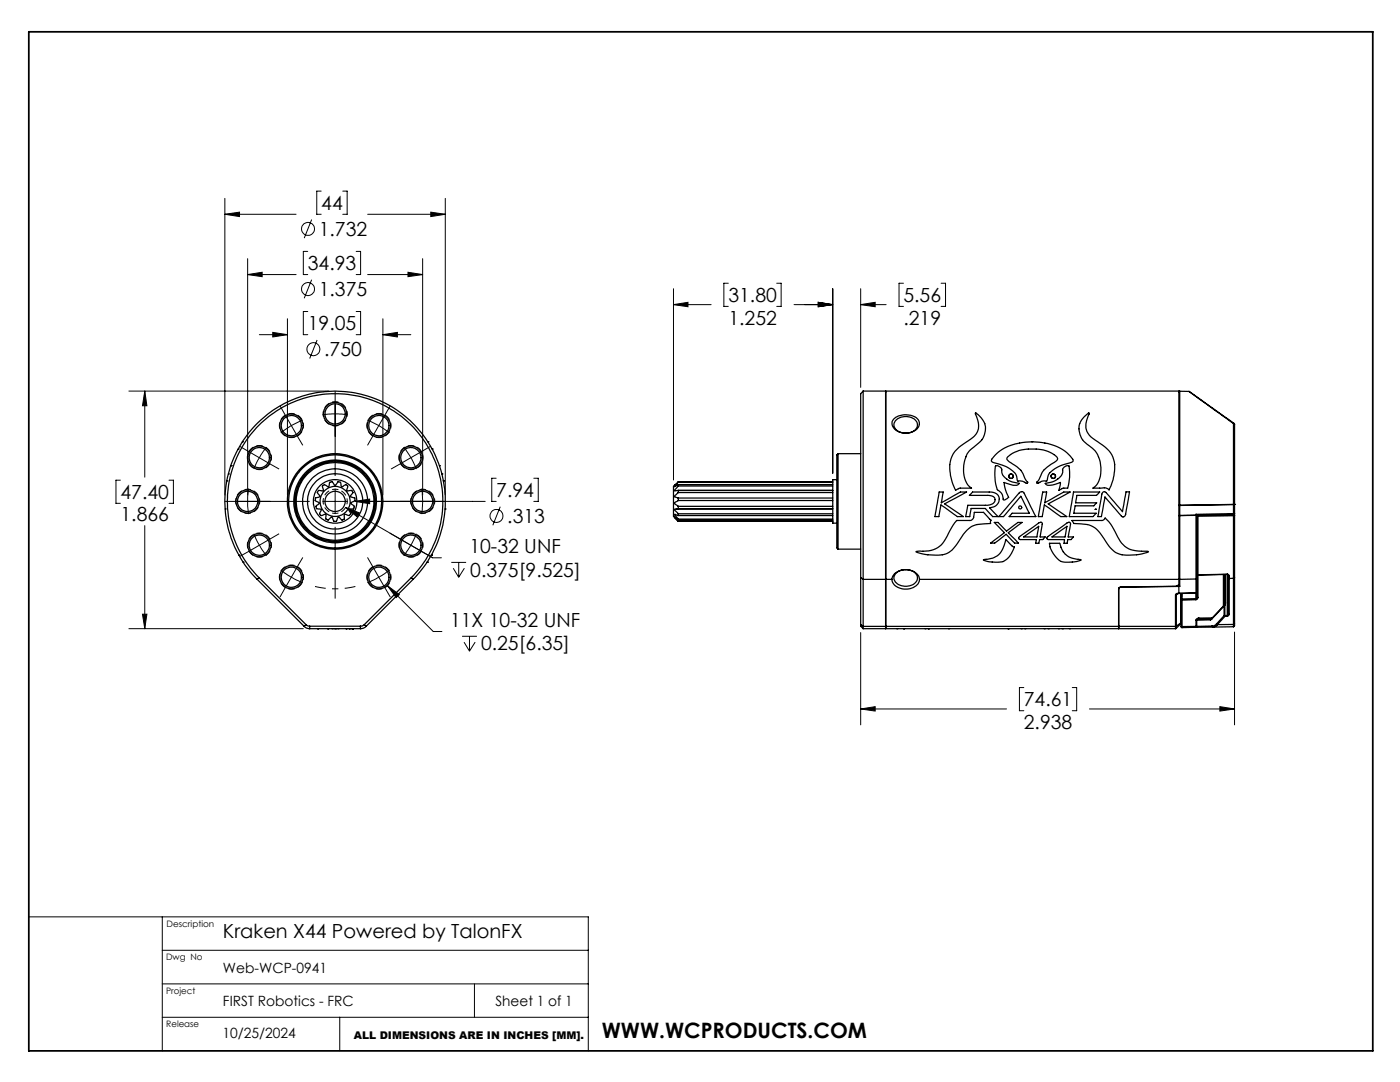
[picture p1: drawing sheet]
<svg xmlns="http://www.w3.org/2000/svg" width="279mm" height="216mm" viewBox="0 0 279 216" stroke-linecap="round" stroke-linejoin="round" font-family="sans-serif">
<g fill="none" stroke="#000" stroke-width=".25">
<path d="M172.3 78h63v37.6M172.3 78v37.6M172.3 78l-.5 .6v36.7M176.7 78v47.4M176.7 78.2h.1M176.8 78v47.4M235.4 78.1l-.1 .1M235.4 78.1v22.7h-.1M235.4 78.1h1.9M237.3 78.1l9 6.4M237.3 78.1l8.9 6.4M45.3 96h.1"/>
<path d="M45.6 94.6h.1M46.1 92.9h.1M47.5 89.6h.1M48.4 88.2h.1M64.4 96.9h.1a.46 .46 0 0 1 .8 .1 .23 .23 0 0 0 .2 .1 .23 .23 0 0 0 .2-.2l.1-.6 .1-.1a.46 .46 0 0 1 .5 0 .46 .46 0 0 1 .2 .4 .25 .25 0 0 0 .3 .2 .25 .25 0 0 0 .2-.1 .52 .52 0 0 1 .7-.5 .52 .52 0 0 1 .3 .7l.2 .2a.7 .7 0 0 1 .9-.3l.1 .1a.71 .71 0 0 1-.1 .9l.2 .2a.63 .63 0 0 1 .9 .1 .75 .75 0 0 1-.3 .9v.1a.79 .79 0 0 1 .8 .5 .45 .45 0 0 1-.5 .6 .26 .26 0 0 0-.2 .2 .26 .26 0 0 0 .1 .2 .49 .49 0 0 1 .5 .7 .49 .49 0 0 1-.7 .3 .24 .24 0 0 0-.3 .1 .24 .24 0 0 0 0 .3 .48 .48 0 0 1 .1 .7 .48 .48 0 0 1-.7 0 .26 .26 0 0 0-.3 0 .26 .26 0 0 0-.1 .2v.7h-.1a.45 .45 0 0 1-.5 .1 .45 .45 0 0 1-.3-.4 .28 .28 0 0 0-.2-.1 .28 .28 0 0 0-.3 .2l-.1 .5-.2 .1a.48 .48 0 0 1-.6-.6 .25 .25 0 0 0-.2-.2 .25 .25 0 0 0-.3 .1 .51 .51 0 0 1-.7 .3 .51 .51 0 0 1-.1-.8l-.2-.2a.7 .7 0 0 1-.9 .2 .51 .51 0 0 1 0-.8 .23 .23 0 0 0 .1-.3 .23 .23 0 0 0-.3-.1l-.6-.1-.1-.1a.46 .46 0 0 1 .4-.8 .23 .23 0 0 0 .2-.2 .23 .23 0 0 0-.2-.2l-.6-.3v-.3a.63 .63 0 0 1 .8-.4l.1-.2a.7 .7 0 0 1-.4-.9l.2-.2h.4a.33 .33 0 0 0 .4 .1 .33 .33 0 0 0 .1-.4zM85.4 88.2h.1M86.3 89.6h.1M87.7 92.9h.1M88.2 94.6h.1M88.5 96h.1M135.3 97.9h30.9M135.4 99.9l-.4 .2a.31 .31 0 0 0-.3 .2 .31 .31 0 0 0 .1 .3l.6 .4"/>
<path d="M135.4 96.1l-1 .9v6l1 1M135.4 96.1v.1M135.4 96.2l-.8 .9 .8-.4M135.4 96.7v.3M135.4 97l-.8 .9h.8v.4M135.4 98.3l-.8 .8 .1 .1 .7 .2M135.4 99.4v.5M135.4 99.9h30.8M135.4 99.4h30.8M135.4 98.3h30.8M135.4 97h30.8M135.4 96.7h30.8"/>
<path d="M135.4 96.2h30.8M135.4 96.1h30.8M167 95.7h-.8v8.7h.8M167.3 90.5v19.1M167.3 90.5l-.3 .3v18.5l.3 .3M167.3 90.5h4.5M178.4 83.6a3.7 3.7 0 0 1 4.9 .2 1.77 1.77 0 0 1-1.4 2.5 3.3 3.3 0 0 1-3.8-1.3l-.1-.9zM178.8 83.9a2.82 2.82 0 0 1 4.2 .4 1.75 1.75 0 0 1-1.8 2.1 2.16 2.16 0 0 1-2.8-1.8zM187.4 98.2h.8l-.3 2.1 3.8-2.1h1.2l-4.4 2.3 3.8 2.6h-1.2l-3.3-2.3-.4 2.3h-.8zM194.1 98.2h3.3a1.59 1.59 0 0 1 2 1.3 1.59 1.59 0 0 1-1.6 1.8h-.3l1.7 1.8h-1.1l-1.5-1.6h-2.8l-.3 1.6h-.8l.4-2.3h3.5a1.6 1.6 0 0 0 2-.9 1.01 1.01 0 0 0-1.3-1.1h-3.8zM194.7 82.4a3.6 3.6 0 0 1 .1 6.4 5.8 5.8 0 0 0-1.6 8l.7 .6h-2.4l-.8 .4a8.5 8.5 0 0 1-.7-6.8 8.5 8.5 0 0 1 3.7-3.4 3.3 3.3 0 0 0 1.2-4.5zM198.5 90.9a11 11 0 0 1 9.4-2.6 7.7 7.7 0 0 1 6.3 3.6l-.3 .4a7.1 7.1 0 0 0-4.7 2.5l-.3 1.2a2.94 2.94 0 0 0-1.9 .4l-.1-.2 .4-.5a5.3 5.3 0 0 1 3.1-3.4 .71 .71 0 0 0 .7-.7 .71 .71 0 0 0-.5-.7 8.8 8.8 0 0 0-8.5-.4 1.51 1.51 0 0 0-1.2 1.1l.7 .7a5.3 5.3 0 0 1 2.8 2.9l.7 1-.1 .2a3 3 0 0 0-1.9-.4l-.1-.2a2.69 2.69 0 0 0-1.8-2.5l-1-.4-2.2-.7-.2-.3 .1-.2z"/>
<path d="M198.7 93a1.07 1.07 0 0 1 1.3 1.4 3.8 3.8 0 0 0 3.4 2 1.17 1.17 0 0 1-1.6 .3l-1.4-.4 .3 1.5 .6 1.4-.1 .1a.79 .79 0 0 1-1 .4 2.11 2.11 0 0 0-1.2-2 9.7 9.7 0 0 1-.3-4.7zM201.3 95a.44 .44 0 0 1 .5-.4 .44 .44 0 0 1 .4 .4M201.3 95a.44 .44 0 0 0 .5 .5 .44 .44 0 0 0 .4-.5M203.3 98.4a.6 .6 0 0 1 1.1 0l2.3 4.7h-5.3l.6-.7h3.4l-1.7-3.4-3.4 4.1h-1zM208.1 98.2h.8l-.4 2.1 3.8-2.1h1.3l-4.4 2.3 3.7 2.6h-1.2l-3.3-2.3-.4 2.3h-.8zM208.6 96.4a3.7 3.7 0 0 0 3.5-2.2 .95 .95 0 0 1 .3-1 .95 .95 0 0 1 1-.1 9.8 9.8 0 0 1-.3 4.3h-.9l-.9 .5 .3-1.6a4 4 0 0 1-2.8 .4zM209.8 95a.44 .44 0 0 1 .4-.4 .44 .44 0 0 1 .4 .4M209.8 95a.44 .44 0 0 0 .4 .5 .44 .44 0 0 0 .4-.5M214.2 98.2h5.3l-.7 .6h-3.9l-.2 1.5h4.2l-.6 .6h-3.7l-.3 1.5h4.5l-.7 .7h-4.7zM216.4 83.1l.8-.7 .1 .2a3.6 3.6 0 0 0 1.2 5.2 8.5 8.5 0 0 1 3.6 3.4 8.9 8.9 0 0 1-.8 6.6 1.74 1.74 0 0 0-1.8-.4h-1.4a4.5 4.5 0 0 0 1.5-4.7 5.1 5.1 0 0 0-2.7-4.1 3.6 3.6 0 0 1-.5-5.5zM220.1 98.2h.5l3.4 3.9 .7-4h.7l-.8 4.5a.51 .51 0 0 1-.3 .5 .51 .51 0 0 1-.5-.1l-3.3-3.8-.7 3.9h-.7l.8-4.5zM246.2 84.5v16.1"/>
<path d="M246.2 84.5l.2 .2M246.3 84.5h-.1M246.3 84.5l.1 .2M246.4 84.7v15.9M44.9 101.6h.1M47.7 110.8h.1M48.5 112.2h.1M51.3 115.6a22 22 0 0 1 0-31.1 22 22 0 0 1 31.1 0 22 22 0 0 1 0 31.1M51.3 115.6l9.4 9.4M51.7 115.3a21.5 21.5 0 0 1 0-30.4 21.5 21.5 0 0 1 30.4 0 21.5 21.5 0 0 1 0 30.4M51.7 115.3l9.4 9.3M51.7 115.3l-.4 .3"/>
<path d="M82.1 115.3l-9.4 9.3M82.1 115.3l.3 .3M82.4 115.6l-9.3 9.4M85.2 112.2h.1M86.1 110.8h.1M88.8 101.6h.1M135 101.6h31.2M135.4 103.6v.2M135.4 103.8l-.8-.6 .8 .8M135.4 101v.5M135.4 101.5l-.8 .2 .8 .8M135.4 102.5v.4"/>
<path d="M135.4 102.9l-.8-.2 .8 .9M135.4 104h30.8M135.4 101.5h30.8M135.4 101h30.8M135.4 104h.1M135.4 102.5h30.8M135.4 102.9h30.8M135.4 103.6h30.8M135.4 103.8h30.8M167.3 109.6h4.5M171.8 115.3l.5 .3M171.8 115.3v9.3"/>
<path d="M172.3 115.6h5.7M172.3 115.6v9.4M176.7 115.5h.1M178 115.6a2.78 2.78 0 0 1 3.8-1.8 2.08 2.08 0 0 1 1.7 1.8M178 115.6a2.62 2.62 0 0 0 3.3 1.9 2.28 2.28 0 0 0 2.2-1.9M178.8 114.4a2.82 2.82 0 0 1 4.2 .5 1.75 1.75 0 0 1-1.8 2 2.16 2.16 0 0 1-2.8-1.7zM182.8 110h.6a5.1 5.1 0 0 0 5.9-3.7l1.6-2.4h2.7a.8 .8 0 0 0 .7-.7l.2-1h1.8l1.5 1.6-.1 .7h-.7a5 5 0 0 0-4 1.3l-.7 .8a9.9 9.9 0 0 1-3.2 3.8 9.1 9.1 0 0 1-6.3-.3zM183.5 115.6h51.8M196.3 111.7h.1a4 4 0 0 0 4.2-3.5l.1-.5 1.2 1.2 .6 .2a4.2 4.2 0 0 1-2.5 3 6.7 6.7 0 0 1-3.7-.4zM198.4 104.2h.8l1.7 1.8 2.3-1.8h.8l-2.8 2.1 2 2.1h-.7l-1.7-1.8-2.3 1.8h-.8l2.7-2.1zM203.4 107.2l3.9-2.8a.41 .41 0 0 1 .4-.2 .41 .41 0 0 1 .3 .4l-.4 2.5h1l-.5 .6h-.6l-.2 .7h-.6l.1-.7h-3.2l-.3-.2zM204.3 107.1l3-2.1-.4 2.1z"/>
<path d="M209 107.2l3.9-2.8a.39 .39 0 0 1 .5-.2 .39 .39 0 0 1 .2 .4l-.4 2.5h1l-.5 .6h-.6l-.1 .7h-.7l.1-.7h-3.2l-.2-.2zM209.4 108.4h2.1a4 4 0 0 0 4.3 3.3 6.5 6.5 0 0 1-4 .3 4.9 4.9 0 0 1-2.4-3.6zM209.9 107.1l3-2.1-.4 2.1zM213.9 103.9h6.1l.6-.5a17.2 17.2 0 0 1 3 4.6 5 5 0 0 0 4.9 2l.7 .1a9 9 0 0 1-6.6 .1 16.5 16.5 0 0 1-3.2-4 4.4 4.4 0 0 0-3.7-1.7h-1.4zM218.6 101.6h.1M223.3 117.4v8M223.7 117.1l-.5 .4v7.9M223.7 117.2h-.2l-.2 .3M223.7 117.1v.1M234.6 118.7v6.3M234.7 118.6l-.1 .1M234.7 118.6v6.4"/>
<path d="M234.8 118.5l-.1 .1M235 116.9h.3M235 118.5l-.3 .1M235.2 118.4l-.4 .1M235.2 118.4l-.5 .1-.1 .2M235.2 118.4h.1M235.3 102.9h.1zM235.3 100.9h.1M235.3 115.5l.1 .1M235.3 116.9l.1 .1M235.3 118.4h.1M235.3 116.7l-.5 .3-11.1 .1"/>
<path d="M235.3 115.6v1.3M235.3 117v1.4M235.3 117l-11.6 .2M235.4 100.9v2M235.4 102.9v12.7M235.4 115.6v1.4M235.4 117h-.1M235.6 118.4v5.9M235.7 118.4v5.8M235.8 118.4v.7h-.1M235.9 119.5l-.2 .2h.2M235.9 118.4v1.1"/>
<path d="M235.9 119.5v.2M235.9 119.7v5.3M238.7 119.7h-2.8M238.7 118.4v1.1M238.7 119.5v.2M238.7 118.4h-3.4M238.7 119.5h-2.8M238.7 102.6v.2M238.7 102.8v12.7M238.7 102.6l.2 .2M238.7 102.8h.2M238.7 118.3v.1"/>
<path d="M238.7 102.8l-3.3 .1M238.7 115.5l-3.3 .1M238.7 115.5v2.8M238.7 118.3l-3.4 .1M238.9 118.1l-.2 .3M238.9 119.2l-.2 .3M238.9 102.8v12.6M238.9 115.4l-.2 .1M238.9 102.8h.1M238.9 118.1l-.2 .2M238.9 118.1v1.1h.2M238.9 115.4v2.7"/>
<path d="M238.9 102.8v.1M239 102.8l-.1 .2h.2M239.1 114.7l-.2-.2 .2 .3M239.1 102.8v.2M239.1 103v11.7M239.1 119.2l-.1 .3-.3 .2M239.1 114.7v.1M239.1 114.8v4.4M244.2 114.7v6.2M244.4 114.7v5.6M244.6 114.7v5.6M244.9 114.6l.2 .3"/>
<path d="M244.9 114.6l-5.8 .1M244.9 114.6l.3 .1 .1 .3M244.9 114.6h.1M244.9 114.6l-5.8 .2M244.9 114.6v8.2M245.1 114.9l.2 .1M245.1 114.9v.4M245.1 115.3l.2 .1M245.1 115.3v7.1M245.3 115v.4M245.3 115.4v7.1M246.2 100.7v1.8"/>
<path d="M246.2 102.5l-7.5 .1M246.2 102.5v.2M246.2 100.6v.1M246.2 100.6h.2M246.2 102.5h.2M246.2 102.7v.2M246.2 102.9l-7.1 .1M246.2 102.9v12.5M246.2 100.6l-10.8 .3M246.2 102.7l-7.3 .1M246.2 115.4h-.9M246.2 115.4v9.2"/>
<path d="M246.2 102.7l.2 .2M246.4 100.6v1.9M246.4 100.6l-.2 .1M246.4 102.5l-.2 .2M246.4 100.6h.1M246.4 102.9h-.2M246.4 102.9v12.4M246.4 115.3l-.2 .1M246.4 102.5v.4M246.4 115.3v9.2M60.7 125l.5 .3 .6 .1M61.1 124.6l.7 .4"/>
<path d="M61.1 124.6l-.4 .4M61.8 125h10.1M61.8 125v.4M61.8 125.4h10.1M63.4 125.4h.1M65.4 125.4h.1M66.3 125.4h.1M66.8 125.4h.1M67 125.4h.1M67.5 125.4h.1M69.1 125.4h.1M69.7 125.4h.1"/>
<path d="M70.2 125.4h.1M70.3 125.4h.1M71.9 125v.4M72.7 124.6l-.8 .4M72.7 124.6l.4 .4M73.1 125l-.6 .3-.6 .1M171.8 124.6v.4l.5 .4M171.8 124.6l.5 .4M172.3 125v.4M172.3 125.4h62.3M172.3 125h62.3M176.7 124.8h.1"/>
<path d="M176.7 125.2h.1M179 125.4h.1M180.3 125.4h.1M184.6 125.4h.1M185.3 125.4h.1M189.3 125.4h.1M201.2 125.4h.1M203.8 125.4h.1M204.5 125.4h.1M208.4 125.4h.1M209.2 125.4h.1M211.2 125.4h.1"/>
<path d="M212 125.4h.1M213.4 125.4h.1M223.2 124.8h.1M223.2 125.2h.1M234.6 125v.4M234.7 125h-.1M234.7 125v.4M234.7 125.4h-.1M235.6 124.3v.2M235.6 124.3l-.9 .7M235.6 124.5l-.9 .9M235.7 124.2l-.1 .1"/>
<path d="M235.7 124.4l-.1 .1M235.7 124.2v.2M235.7 125l.2 .2M235.7 125h.2M235.7 124.4v.6M235.9 125v.2M238.7 123.8h.1M238.7 125v.2M238.7 125h.1M238.7 125.2h.3M238.7 123.8v1.2M238.7 125h-2.8"/>
<path d="M238.7 125.2h-2.8M238.8 125l.2 .2M238.8 123.8v1.2M239.3 123.5l-.5 .3M239.3 123.3v.2M239.3 123.3l-.5 .2-.1 .3M241.5 123.7l-2.7 .1M241.7 123.5l-.2 .2M241.7 123.5h-2.4M241.8 123.4l-.1 .1M241.8 123.6l-.3 .1M241.8 123.4v.2"/>
<path d="M241.9 124.9l.1 .2M241.9 124.9l-3.1 .1M241.9 123.3h-2.6M242 125.1l-3 .1M242.8 124.5l.2 .1M242.8 124.5l-.5 .3-.4 .1M243 124.6l-.4 .4-.6 .1M244 121.1v.1M244 121.1l-2.2 2.3M244 121.2l-2.2 2.4M244.3 120.7l-.3 .4M244.3 120.7h.1"/>
<path d="M244.3 120.6v.1M244.3 122.8l.2 .2M244.3 122.8h.1M244.3 120.7l-.3 .5M244.3 120.6l.1 .1M244.3 120.7v2.1M244.3 122.8l-1.5 1.7M244.4 120.3l-.1 .3M244.4 120.3h.2M244.4 122.8l.1 .2M244.4 120.7v2.1M244.5 123l-1.5 1.6"/>
<path d="M244.6 120.3l-.2 .4M244.9 122.8v.1M244.9 122.9l-.4 .1M244.9 122.8h-.5M245.1 122.4l.2 .1M245.1 122.4l-.2 .4M245.3 122.5l-.1 .3-.3 .1M246.2 124.6v.5M246.2 124.6h-3.2M246.2 125.1h-4.2M246.4 124.5l-.2 .1M246.4 124.5v.4l-.2 .2"/>
<circle cx="51.7" cy="91.3" r="2.02"/>
<circle cx="51.8" cy="91.3" r="2.32"/>
<circle cx="58.1" cy="84.9" r="2.01"/>
<circle cx="58.2" cy="84.9" r="2.31"/>
<circle cx="66.9" cy="82.6" r="2.32"/>
<circle cx="66.9" cy="82.6" r="2.02"/>
<circle cx="75.6" cy="84.9" r="2.01"/>
<circle cx="75.6" cy="84.9" r="2.31"/>
<circle cx="82" cy="91.3" r="2.31"/>
<circle cx="82" cy="91.3" r="2.02"/>
<circle cx="49.4" cy="100.1" r="2.32"/>
<circle cx="49.4" cy="100.1" r="2.02"/>
<circle cx="51.7" cy="108.8" r="2.02"/>
<circle cx="51.8" cy="108.8" r="2.32"/>
<circle cx="58.1" cy="115.2" r="2.01"/>
<circle cx="58.1" cy="115.2" r="2.32"/>
<circle cx="66.9" cy="100.1" r="9.3"/>
<circle cx="66.9" cy="100.1" r="8.3"/>
<circle cx="66.9" cy="100.1" r="6.5"/>
<circle cx="66.9" cy="100.1" r="4.3"/>
<circle cx="66.9" cy="100.1" r="5.5"/>
<circle cx="66.9" cy="100.1" r="8"/>
<circle cx="66.9" cy="100.1" r="2.02"/>
<circle cx="66.9" cy="100.1" r="3"/>
<circle cx="66.9" cy="100.1" r="7.8"/>
<circle cx="66.9" cy="100" r="9.5"/>
<circle cx="75.6" cy="115.2" r="2.01"/>
<circle cx="75.6" cy="115.2" r="2.32"/>
<circle cx="82" cy="108.8" r="2.31"/>
<circle cx="82" cy="108.8" r="2.02"/>
<circle cx="84.3" cy="100.1" r="2.32"/>
<circle cx="84.3" cy="100.1" r="2.02"/>
<circle cx="203.6" cy="101.2" r=".31"/>
</g>
<g fill="none" stroke="#000" stroke-width=".2">
<path d="M44.9 39.6v59.2M64.1 38.1h-.9v4.7h.9M68.4 38.1h.9v4.7h-.9M88.9 39.6v59.2M44.9 42.8h14.2M44.9 42.8l2.9-.5v.9zM49.4 54.8l2.9-.5v.9zM49.4 54.8h9.7M49.4 51.6v47.2M61.4 50.2h-.9v4.6h.9M62.2 43.8l-1.5 3.7M62.2 55.8l-1.5 3.7"/>
<path d="M71.1 50.2h.9v4.6h-.9M73.4 42.8h15.5M73.4 54.8h10.9M81.4 54.3l2.9 .5-2.9 .4zM84.3 51.6v47.2M86 42.3l2.9 .5-2.9 .4zM134.4 57.6v38.2M145.3 56.5h-.8v4.6h.8M155 56.5h.9v4.6h-.9M166.2 57.6v36.8M171.8 57.6v19.7M180.3 56.5h-.9v4.6h.9"/>
<path d="M187.8 56.5h.9v4.6h-.9M25.7 78h39.9M28.9 78v17.2M28.9 78l.4 3h-.9zM51.8 66.8h5.6M54.4 66.3l3 .5-3 .4zM57.4 63.6v35.2M61.4 62.2h-.9v4.6h.9M63.3 67.8l-1.5 3.7M66.9 78v17M71.1 62.2h.9v4.6h-.9M76.4 66.8l2.9-.5v.9z"/>
<path d="M76.4 66.8h5.6M76.4 63.6v35.2M134.4 60.8h7.5M134.4 60.8l2.9-.5v.9zM158.5 60.8h7.7M163.3 60.3l2.9 .5-2.9 .4zM171.8 60.8l2.9-.5v.9zM171.8 60.8h5M24 95.8h-.9v4.6h.9M33.7 95.8h.9v4.6h-.9M47.8 89l7.9 4.6M49.6 97.5a18.4 18.4 0 0 0 0 5.1"/>
<path d="M53.2 89.2a18.5 18.5 0 0 0-2.5 4.4M55.9 81l2.2 3.9M58.1 84.9l-2 1.5M58.1 84.9l2.3 4M60.4 83.8l-2.3 1.1M64.3 82.8a18.1 18.1 0 0 1 5.1 0M66.9 97.5v5.1M73.3 83.8l2.3 1.1M75.6 84.9l2.1 1.5M75.6 84.9l-2.3 4M77.9 81l-2.3 3.9M80.6 89.2l1.4 2.1"/>
<path d="M82 91.3l1.1 2.3M82 91.3l-4 2.3M84.2 97.5a18.4 18.4 0 0 1 0 5.1M85.9 89l-3.9 2.3M99 95.4h-.9v4.6h.9M106.5 95.4h.9v4.6h-.9M28.9 104.9v20.5M44.8 100h17M50.7 106.5a16.8 16.8 0 0 0 2.5 4.4M55.7 106.5l-7.9 4.6M56.1 113.7l2 1.5M58.1 115.2l2.3 1.1"/>
<path d="M58.1 115.2l-2.2 3.9M60.4 111.2l-2.3 4M64.3 100h5.1M66.9 105.1v14.4M69 101.2l17.3 10.1h1.8M69 101.2l2.7 1.1-.4 .8zM70.7 101.1l-.7 1.4M70.8 100l3-.4v.9zM70.8 100h26M73.3 111.2l2.3 4M75.6 115.2l-2.3 1.1M75.6 115.2l2.3 3.9"/>
<path d="M77.3 116.9l2.4 1.7-.6 .6zM77.3 116.9l9.2 9.1h1.7M77.7 113.7l-2.1 1.5M79.8 107.5l2.2 1.3M82 108.8l-1.4 2.1M82 108.8l4.2 2.4M83.1 106.5l-1.1 2.3M90.1 112.2h2.9M90.5 113.4l1 1.8M91.5 112.2v3M92.7 113.4l-1.2 1.8M99.8 101.1l-1.4 3.7"/>
<path d="M25.7 125.4h34.8M28.4 122.6h.9l-.4 2.8zM92.2 127h3M92.6 128.1l1.1 1.8M93.7 127v2.9M94.8 128.1l-1.1 1.8M171.8 126.2v18.4M204.3 137.2h-.9v4.6h.9M214 137.2h.9v4.6h-.9M246.4 126.1v18.5M171.8 141.5l2.9-.5v.9zM171.8 141.5h29.1"/>
<path d="M217.4 141.5h29M243.5 141l2.9 .5-2.9 .4zM5.8 183h111.6v26.7M32.4 196.3h85M32.4 189.6h85M32.4 183v26.7M94.7 196.3v6.7M32.4 203h85M67.8 203v6.7"/>
<circle cx="61.5" cy="45.7" r="1.29"/>
<circle cx="61.5" cy="57.7" r="1.29"/>
<circle cx="62.6" cy="69.7" r="1.3"/>
<circle cx="99.1" cy="102.9" r="1.29"/>
</g>
<path d="M54.2 91.3a2.41 2.41 0 0 0-3.6-2.1 2.41 2.41 0 0 0-.2 4.1 2.41 2.41 0 0 0 3.8-1.8v-.2M60.6 84.9a2.41 2.41 0 0 0-3.6-2.1 2.41 2.41 0 0 0-.2 4.1 2.41 2.41 0 0 0 3.8-1.8v-.2M69.3 82.6a2.41 2.41 0 0 0-3.5-2.2 2.41 2.41 0 0 0-.2 4.2 2.41 2.41 0 0 0 3.7-1.8v-.2M78 84.9a2.41 2.41 0 0 0-3.5-2.1 2.41 2.41 0 0 0-.2 4.1 2.41 2.41 0 0 0 3.7-1.8v-.2M84.4 91.3a2.41 2.41 0 0 0-3.5-2.1 2.41 2.41 0 0 0-.2 4.1 2.41 2.41 0 0 0 3.7-1.8v-.2M51.8 100a2.41 2.41 0 0 0-3.5-2.1 2.41 2.41 0 0 0-.2 4.1 2.41 2.41 0 0 0 3.7-1.7v-.3M54.2 108.8a2.41 2.41 0 0 0-3.6-2.2 2.41 2.41 0 0 0-.2 4.2 2.41 2.41 0 0 0 3.8-1.8v-.2M60.6 115.2a2.41 2.41 0 0 0-3.6-2.2 2.41 2.41 0 0 0-.2 4.2 2.41 2.41 0 0 0 3.8-1.8v-.2M69.3 100a2.41 2.41 0 0 0-3.5-2.1 2.41 2.41 0 0 0-.2 4.1 2.41 2.41 0 0 0 3.7-1.7v-.3M78 115.2a2.41 2.41 0 0 0-3.5-2.2 2.41 2.41 0 0 0-.2 4.2 2.41 2.41 0 0 0 3.7-1.8v-.2M84.4 108.8a2.41 2.41 0 0 0-3.5-2.2 2.41 2.41 0 0 0-.2 4.2 2.41 2.41 0 0 0 3.7-1.8v-.2M86.8 100a2.41 2.41 0 0 0-3.6-2.1 2.41 2.41 0 0 0-.2 4.1 2.41 2.41 0 0 0 3.8-1.7v-.3" fill="none" stroke="#000" stroke-width=".2" stroke-dasharray="1.3 .6" stroke-dashoffset=".7" stroke-linecap="butt"/>
<path d="M62.9 117a17.5 17.5 0 0 0 8 0" fill="none" stroke="#000" stroke-width=".2" stroke-dasharray="15.2 1.3 1.3 1.3" stroke-dashoffset="13.1" stroke-linecap="butt"/>
<path d="M5.8 6.3h268.2v203.4h-268.2z" fill="none" stroke="#000" stroke-width=".35"/>
<path d="M44.9 42.8l2.9-.5v.9zM86 42.3l2.9 .5-2.9 .4zM49.4 54.8l2.9-.5v.9zM81.4 54.3l2.9 .5-2.9 .4zM54.4 66.3l3 .5-3 .4zM76.4 66.8l2.9-.5v.9zM28.9 78l.4 3h-.9zM28.4 122.6h.9l-.4 2.8zM70.8 100l3 .5v-.9zM69 101.2l2.3 1.9 .4-.8zM77.3 116.9l1.8 2.3 .6-.6zM163.3 60.3l2.9 .5-2.9 .4zM134.4 60.8l2.9-.5v.9zM163.3 60.3l2.9 .5-2.9 .4zM171.8 60.8l2.9-.5v.9zM171.8 141.5l2.9-.5v.9zM243.5 141l2.9 .5-2.9 .4z" fill="#000"/>
<text font-size="4.2" x="120.1" y="207.1">WWW.WCPRODUCTS.COM</text>
<g font-size="3.9">
<text x="64.1" y="41.9">44</text>
<text x="63.6" y="47.1">1.732</text>
<text x="61.4" y="53.9">34.93</text>
<text x="63.6" y="59.1">1.375</text>
<text x="61.4" y="65.9">19.05</text>
<text x="145.4" y="60.3">31.80</text>
<text x="145.4" y="64.8">1.252</text>
<text x="180.3" y="60.3">5.56</text>
<text x="180.3" y="64.8">.219</text>
<text x="64.7" y="71.1">.750</text>
<text x="24.1" y="99.6">47.40</text>
<text x="99" y="99.2">7.94</text>
<text x="24.1" y="104">1.866</text>
<text x="101.2" y="104.4">.313</text>
<text x="93.7" y="110.4">10-32 UNF</text>
<text x="93.9" y="115.1">0.375[9.525]</text>
<text x="89.8" y="125.2">11X 10-32 UNF</text>
<text x="96" y="129.8">0.25[6.35]</text>
<text x="204.3" y="141">74.61</text>
<text x="204.3" y="145.4">2.938</text>
<text x="44.5" y="187.1">Kraken X44 Powered by TalonFX</text>
</g>
<g font-size="2.8">
<text x="44.5" y="194.1">Web-WCP-0941</text>
<text x="44.5" y="200.7">FIRST Robotics - FRC</text>
<text x="98.9" y="200.7">Sheet 1 of 1</text>
<text x="44.4" y="207.1">10/25/2024</text>
</g>
<text font-size="2.1" x="70.6" y="207.2">ALL DIMENSIONS ARE IN INCHES [MM].</text>
<g font-size="1.8">
<text x="33.2" y="185">Description</text>
<text x="33.2" y="191.5">Dwg No</text>
<text x="33.2" y="198.4">Project</text>
<text x="33.2" y="204.9">Release</text>
</g>
</svg>
